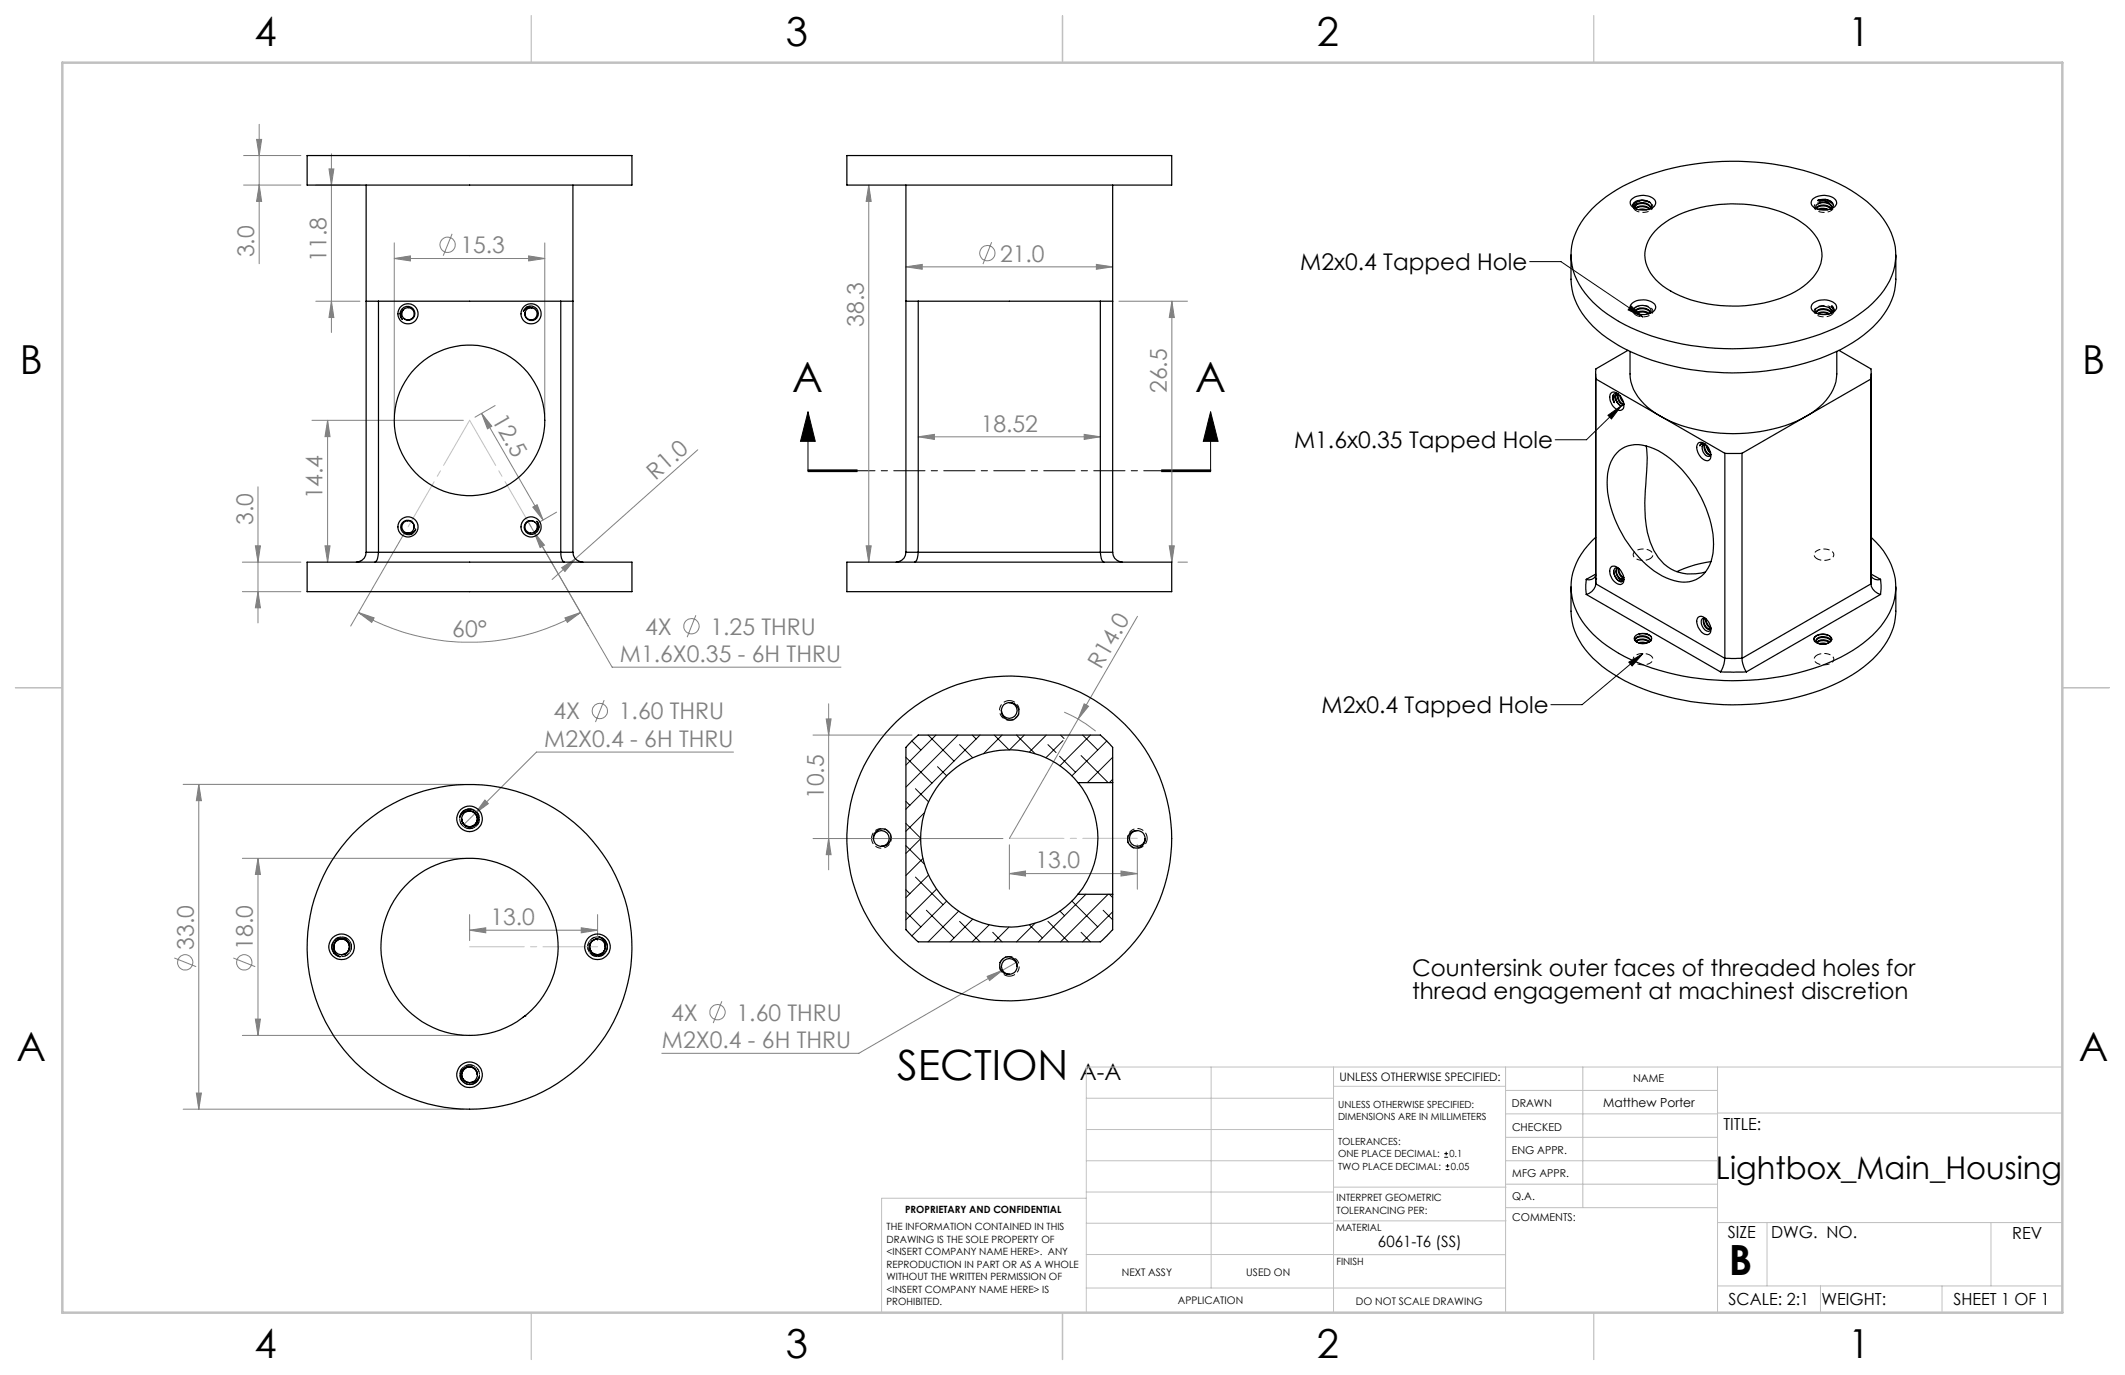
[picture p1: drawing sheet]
<svg xmlns="http://www.w3.org/2000/svg" width="432mm" height="279mm" viewBox="0 0 432 279" stroke-linecap="round" stroke-linejoin="round" font-family="sans-serif">
<g fill="none" stroke="#808080" stroke-width=".2">
<path d="M49.5 37.6h11.6M49.5 31.6h11.6M52.1 28.3h1.1l-.5 3.3zM52.7 25.3v28.3M52.7 37.6l.5 3.3h-1.1zM64.2 37.6h8.9M66.9 34.3h.9l-.5 3.3zM67.3 31.3v36.3M176.5 37.6l.5 3.3h-1zM176.5 37.6v76.6M80.1 52.5l3.3-.5v1zM80.1 49.4v34.7"/>
<path d="M80.1 52.5h30.6M91.9 47.5l-1.8 4.5M107.4 52l3.3 .5-3.3 .5zM110.7 49.4v34.7M184.1 54.2l3.3-.5v1zM184.1 54.2h42M201.5 49.2l-1.8 4.5M222.8 53.7l3.3 .5-3.3 .5zM64.2 61.2h8.9M67.3 61.2l.5 3.3h-.9zM227.4 61.2h13.9M238.1 61.2v53"/>
<path d="M238.1 61.2l.5 3.3h-1zM52.4 98.9v27.7M63.4 85.4h30.8M66.6 85.4v28.8M66.6 85.4l.5 3.3h-1.1zM97.9 84l2 2.6-.8 .5zM97.9 84l12.4 21.7M100.6 82.4l-4.1 2.4M141.8 91.4l-24.9 22.2M186.6 88.8l3.3-.5v1zM186.6 88.8h37M220.3 88.3l3.3 .5-3.3 .5z"/>
<path d="M49.2 114.2h11.9M51.9 110.9h1l-.5 3.3zM66 110.9h1.1l-.5 3.3zM82.3 108.2l-11 19M107.3 106l1.2 2.2M108.3 103l.8-.4 1.2 3.1zM108.5 108.2l15.9 27.4h46.5M108.5 108.2l2.1 2.6-.9 .5zM113.1 104.1l-4.1 2.3M114.1 115.4l2.8-1.8-2.1 2.5zM116.9 113.6l-4.7 4.2M176 110.9h1l-.5 3.3z"/>
<path d="M237.6 110.9h1l-.5 3.3zM239.4 114.2h1.9M49.2 120.2h11.9M52.4 120.2l.5 3.3h-1zM72.8 124.5l3.2 1.1-.5 .9zM72.8 124.5a45.2 45.2 0 0 0 45.2 0M114.8 125.6l3.2-1.1-2.7 2zM141.4 125l-1.8 4.5M231.1 125.2l-12 20.9M37.2 159.4h57M40.4 159.4v66M40.4 159.4l.5 3.3h-1z"/>
<path d="M122.8 142.3l-1.8 4.4M149 152.8h-40l-12.4 12.5M165.2 149.4h20.1M167.9 146.1h1l-.5 3.3zM168.4 143v33.7M216.3 144.7a26.6 26.6 0 0 1 6.3 3.9M219.1 146.1l-14 24.3M220.3 143l.9 .5-2.1 2.6zM49.2 174.4h45M52.4 174.4v36M52.4 174.4l.5 3.3h-1zM96.6 165.3l-2.3 2.2"/>
<path d="M98.5 162.6l.7 .7-2.6 2zM165.2 170.4h38.6M168.4 170.4l.5 3.3h-1zM205.1 177.5l3.3-.5v1zM205.1 171.7v9M205.1 177.5h26M227.8 177l3.3 .5-3.3 .5zM231.1 171.7v9M35.4 194.7l4.5 1.7M47.4 194.7l4.5 1.7M95.4 189l3.3-.5v1zM95.4 185.8v5.3"/>
<path d="M95.4 189h26M118.1 188.5l3.3 .5-3.3 .5zM121.4 185.8v5.3M200.6 198.4l3.1-1.2-2.6 2zM203.7 197.2l-29.2 16.8h-40M206.5 195.6l-2.8 1.6M49.2 210.4h45M51.9 207.1h1l-.5 3.3zM146.7 203.4l-1.8 4.5M37.2 225.4h57M39.9 222.1h1l-.5 3.3z"/>
<circle cx="91" cy="49.7" r="1.55"/>
<circle cx="200.6" cy="51.5" r="1.56"/>
<circle cx="140.5" cy="127.3" r="1.56"/>
<circle cx="121.9" cy="144.5" r="1.55"/>
<circle cx="37.6" cy="195.5" r="1.55"/>
<circle cx="49.6" cy="195.5" r="1.55"/>
<circle cx="145.8" cy="205.7" r="1.56"/>
</g>
<g fill="none" stroke="#000" stroke-width=".2">
<path d="M310.8 53.2h6.4l16.6 11.2M331.4 62.1l2.4 2.3-3-1.4zM164.2 83.7l1.5 6h-3zM164.2 83.7v12h10M164.2 95.8h10zM164.2 95.5h10M236 95.7h10M236 95.5h10M236 95.8h10M246 83.7l1.5 6h-3zM246 83.7v12M326.7 84.4l2.8-2-2.1 2.7z"/>
<path d="M329.5 82.4l-7.1 7h-6.4M331 134.5l2.8-1.7-2.2 2.5zM333.8 132.8l-12.3 10.4h-6.4M293.5 235.2h.8M293.5 234.4h.8M293.8 237.7h.7M293.8 236.9h.7M293.9 234v.8M294.1 236.5v.8"/>
</g>
<path d="M332.4 41.2a2.54 2.54 0 0 1 3.4 .7 1.73 1.73 0 0 1-2.2 1.2 1.37 1.37 0 0 1-1.7-1.4l.5-.5M372 41.2a.94 .94 0 0 1 .6 1.1 .94 .94 0 0 1-1 .7 2.35 2.35 0 0 1-3-.9 1.84 1.84 0 0 1 2.4-1.2l1 .3M332.4 64a.94 .94 0 0 1-.5-1 .94 .94 0 0 1 .9-.8 2.35 2.35 0 0 1 3.1 .9 1.84 1.84 0 0 1-2.4 1.3l-1.1-.4M372 64a2.54 2.54 0 0 1-3.4-.6 1.73 1.73 0 0 1 2.3-1.3 1.37 1.37 0 0 1 1.7 1.4l-.6 .5M335.3 113.5a.94 .94 0 0 0 .5-1 .94 .94 0 0 0-.9-.8 2.35 2.35 0 0 0-3 .9 1.84 1.84 0 0 0 2.3 1.3l1.1-.4M369.2 113.5a2.54 2.54 0 0 0 3.4-.6 1.73 1.73 0 0 0-2.2-1.3 1.37 1.37 0 0 0-1.7 1.4l.5 .5M335.3 133.1a2.54 2.54 0 0 0-3.4 .7 1.73 1.73 0 0 0 2.2 1.3 1.37 1.37 0 0 0 1.7-1.5l-.5-.5M369.2 133.1a.94 .94 0 0 0-.5 1.1 .94 .94 0 0 0 .9 .7 2.35 2.35 0 0 0 3-.9 1.84 1.84 0 0 0-2.3-1.2l-1.1 .3" fill="none" stroke="#000" stroke-width=".2" stroke-dasharray="1.3 .6" stroke-dashoffset=".4" stroke-linecap="butt"/>
<path d="M205.1 142.4a2 2 0 0 0-1.8 2.9 2 2 0 0 0 3.5 .2 2 2 0 0 0-1.5-3.1h-.2M95.4 164.4a2 2 0 0 1 1.8 2.9 2 2 0 0 1-3.4 .2 2 2 0 0 1 1.4-3.1h.2M95.4 168.4a2 2 0 0 0 1.8-3 2 2 0 0 0-3.4-.1 2 2 0 0 0 1.4 3.1h.2M177.1 170.4a2 2 0 0 0 2.9 1.7 2 2 0 0 0 .2-3.4 2 2 0 0 0-3.1 1.5v.2M233.1 170.4a2 2 0 0 0-2.9-1.8 2 2 0 0 0-.2 3.4 2 2 0 0 0 3.1-1.4v-.2M67.4 192.4a2 2 0 0 1 3-1.8 2 2 0 0 1 .1 3.4 2 2 0 0 1-3.1-1.4v-.2M71.4 192.4a2 2 0 0 0-2.9-1.8 2 2 0 0 0-.2 3.4 2 2 0 0 0 3.1-1.4v-.2M119.4 192.4a2 2 0 0 0 3 1.7 2 2 0 0 0 .1-3.4 2 2 0 0 0-3.1 1.5v.2M123.4 192.4a2 2 0 0 1-2.9 1.7 2 2 0 0 1-.2-3.4 2 2 0 0 1 3.1 1.5v.2M205.1 198.4a2 2 0 0 0 1.8-3 2 2 0 0 0-3.5-.2 2 2 0 0 0 1.5 3.1l.2 .1M95.4 216.4a2 2 0 0 0-1.7 2.9 2 2 0 0 0 3.4 .2 2 2 0 0 0-1.5-3.1h-.2M95.4 220.4a2 2 0 0 1-1.7-3 2 2 0 0 1 3.4-.1 2 2 0 0 1-1.5 3.1h-.2" fill="none" stroke="#000" stroke-width=".2" stroke-dasharray="1.3 .6" stroke-dashoffset=".1" stroke-linecap="butt"/>
<path d="M246 95.7h-81.8" fill="none" stroke="#000" stroke-width=".2" stroke-dasharray="6.3 1.3 1.3 1.3" stroke-dashoffset="2.9"/>
<path d="M205.1 170.4h26M95.4 192.4h26" fill="none" stroke="#c0c0c0" stroke-width=".2" stroke-dasharray="15.2 1.3 1.3 1.3" stroke-dashoffset="4.1"/>
<path d="M82.9 107.1l12.5-21.7M107.9 107.1l-12.5-21.7" fill="none" stroke="#c0c0c0" stroke-width=".2" stroke-dasharray="15.2 1.3 1.3 1.3" stroke-dashoffset="4.6"/>
<g fill="none" stroke="#c0c0c0" stroke-width=".2">
<path d="M246.1 216.8v44.9M271 216.8v49.9M305.9 216.8v49.9M321.6 216.8v28.6M349 216.8v49.9M419.1 216.8h-198.4v49.9M220.7 235.9h50.3M220.7 229.5h50.3M220.7 223.2h50.3M271 220.7h34.9M305.9 231.1h43.1M305.9 226.3h43.1"/>
<path d="M305.9 221.6h43.1M305.9 235.9h43.1M349 226.2h70.1M220.7 248.6h50.3M220.7 242.2h50.3M220.7 254.9h50.3M220.7 243.5h-41.6v23.2M271 255h34.9M271 248.1h35M271 241.2h35M305.9 240.6h43.1M306 245.4h43"/>
<path d="M349 248.4h70.1M359.1 248.4v12.9M404.6 248.4v12.9M220.7 261.7h85.2M349 261.3h70.1M369.9 261.3v5.4M394.6 261.3v5.4"/>
</g>
<path d="M108 3.2v9.5M215.9 3.2v9.5M323.8 3.2v9.5M3.1 139.7h9.6M419.1 139.7h9.5M108 266.7v9.6M215.9 266.7v9.6M323.8 266.7v9.6" fill="none" stroke="#c0c0c0" stroke-width=".25"/>
<path d="M12.7 12.7h406.4v254h-406.4z" fill="none" stroke="#c0c0c0" stroke-width=".5"/>
<path d="M246 83.7l1.5 6h-3zM164.2 83.7l1.5 6h-3z" fill="#000"/>
<g fill="#808080">
<path d="M114.1 115.4l2.8-1.8-2.1 2.5z"/>
<path d="M220.3 143l.9 .5-2.1 2.6z"/>
<path d="M108.3 103l.8-.4 1.2 3.1zM97.9 84l2 2.6-.8 .5z"/>
<path d="M72.8 124.5l3.2 1.1-.5 .9zM114.8 125.6l3.2-1.1-2.7 2z"/>
<path d="M95.4 189l3.3-.5v1zM118.1 188.5l3.3 .5-3.3 .5z"/>
<path d="M205.1 177.5l3.3-.5v1zM227.8 177l3.3 .5-3.3 .5z"/>
<path d="M108.5 108.2l1.2 3.1 .9-.5zM80.1 52.5l3.3-.5v1zM107.4 52l3.3 .5-3.3 .5zM184.1 54.2l3.3-.5v1zM222.8 53.7l3.3 .5-3.3 .5zM186.6 88.8l3.3-.5v1zM220.3 88.3l3.3 .5-3.3 .5zM98.5 162.6l-1.9 2.7 2.6-2zM200.6 198.4l.5 .8 2.6-2z"/>
<path d="M167.9 146.1h1l-.5 3.3zM168.4 170.4l.5 3.3h-1z"/>
<path d="M51.9 110.9h1l-.5 3.3zM52.4 120.2l.5 3.3h-1zM66.9 34.3h.9l-.5 3.3zM67.3 61.2l.5 3.3h-.9zM52.1 28.3h1.1l-.5 3.3zM52.7 37.6l.5 3.3h-1.1zM66.6 85.4l.5 3.3h-1.1zM66 110.9h1.1l-.5 3.3zM238.1 61.2l.5 3.3h-1zM237.6 110.9h1l-.5 3.3zM176.5 37.6l.5 3.3h-1zM176 110.9h1l-.5 3.3zM40.4 159.4l.5 3.3h-1zM39.9 222.1h1l-.5 3.3zM52.4 174.4l.5 3.3h-1zM51.9 207.1h1l-.5 3.3z"/>
</g>
<path d="M331.4 62.1l2.4 2.3-3-1.4zM331 134.5l2.8-1.7-2.2 2.5zM326.7 84.4l2.8-2-2.1 2.7z" fill="#000"/>
<g fill="none" stroke="#000" stroke-width=".25">
<path d="M62.4 31.6h66v6h-66zM74.4 37.6v74.6M116.4 37.6v74.6M172.1 31.6h66v6h-66zM184.1 37.6v74.6M226.1 37.6v74.6M319.2 51.8v4.9a14 14 0 0 0 5.4 10.4 38.7 38.7 0 0 0 20.6 8.2 52.2 52.2 0 0 0 28.8-4.3 22.6 22.6 0 0 0 10-9.1 11.6 11.6 0 0 0 1.2-5.2v-4.9M323.5 42.5a32.2 32.2 0 0 1 14.8-8 54 54 0 0 1 34.1 2.2 22.7 22.7 0 0 1 11.4 9.6 12.1 12.1 0 0 1-2.4 14.4 30.6 30.6 0 0 1-14.5 8.2 53 53 0 0 1-35.5-2.3 23.1 23.1 0 0 1-10.5-8.8 11.9 11.9 0 0 1 1.8-14.4zM331.6 40.5a3.5 3.5 0 0 1 4.8 .4 1.37 1.37 0 0 1-1.3 1.6 3.3 3.3 0 0 1-3.8-.9 .91 .91 0 0 1 .3-1.1zM332.2 42.1a1.91 1.91 0 0 1 2.8-.4l.4 .6M332.4 42.3a2.24 2.24 0 0 1 2.8 .1M332.4 42.4a2.18 2.18 0 0 1 2.7 .1"/>
<path d="M332.7 41.4l-.6 .3-.1 .2 .2 .5-.2-.3a.64 .64 0 0 1 0-.9 2.58 2.58 0 0 1 3.6 .3 .92 .92 0 0 1-.5 1.1M332.7 41.4l-.4 .4 .2 .7M332.7 41.4a1.93 1.93 0 0 1 2.8 .9M333 42.6a2.02 2.02 0 0 1 1.5 .1M335.3 41.1a2.89 2.89 0 0 0-3.3 .2l-.2 .4M336.3 47a19.5 19.5 0 0 1 11.7-5.3 27.5 27.5 0 0 1 17.4 3 8.8 8.8 0 0 1 4.8 7.4 9 9 0 0 1-4.6 6.7 27.8 27.8 0 0 1-19.7 2.7 17.8 17.8 0 0 1-10-5.3 6.6 6.6 0 0 1 .4-9.2zM368.3 40.5a3.5 3.5 0 0 1 4.8 .4 1.54 1.54 0 0 1-1.7 1.7 3.2 3.2 0 0 1-3.3-1 1.07 1.07 0 0 1 .2-1.1zM369.1 42.4a2.05 2.05 0 0 1 2.9 0M369.4 40.7a2.86 2.86 0 0 1 2.4 .7M369.4 40.7a2.86 2.86 0 0 1 3 .5 .87 .87 0 0 1-.3 1.2M369.4 40.7a3.1 3.1 0 0 1 3 .6M369.5 42.5a2.08 2.08 0 0 1 2.1 .1"/>
<path d="M369.5 41.4a2.4 2.4 0 0 1 2.3 0M369.5 41.4l-.5 .4 .1 .6M369.5 41.4a1.91 1.91 0 0 1 2.7 .9M369.7 42.6a1.99 1.99 0 0 1 1.6 .1M371.8 41.4l.3 .3 .1 .4-.1 .3a1.99 1.99 0 0 0-3-.1M74.4 61.2h2.5M76.9 61.2h37M76.9 61.2v51M81.7 62.8a1.43 1.43 0 0 1 2.4 .2 1.43 1.43 0 0 1-1.3 2.1 1.28 1.28 0 0 1-.9-2.1 1.4 1.4 0 0 0-.2 1.9l-.3-.6a1.53 1.53 0 0 1 .3-1.5zM81.9 63a1.25 1.25 0 0 1 1.8-.2 1.25 1.25 0 0 1 .2 1.8 1.25 1.25 0 0 1-1.8 .1M82.9 62.5h.1M83.5 64.9h.1"/>
<path d="M106.9 62.5a1.5 1.5 0 0 1 2.4 .6 1.5 1.5 0 0 1-1.5 2 1.3 1.3 0 0 1-1.1-1.4 1.3 1.3 0 0 1 1.4-1.2 1.36 1.36 0 0 0-1.7 .8zM107.6 62.5h.5M108.1 62.5a1.25 1.25 0 0 1 1.1 1.4 1.25 1.25 0 0 1-1.4 1.1 1.25 1.25 0 0 1-1.1-1.4M108.2 65h-.2M113.9 61.2h2.5M113.9 61.2v51M184.1 61.2h2.5M186.6 61.2h37M186.6 61.2v51M223.6 61.2h2.5M223.6 61.2v51M324.2 76l.1 42.6"/>
<path d="M327.4 79.9a1.57 1.57 0 0 1 2.1 1 1.73 1.73 0 0 1 0 2.4 2.16 2.16 0 0 1-2.3-1.8l-.1-1.1zM328.7 80a.88 .88 0 0 0-1 .4 .88 .88 0 0 0 .1 1l.2 .4M330.8 71.2l-6.5 3.8v2l26.2 15.1M331.2 71.4v4.6a10 10 0 0 0 5.2 8 31.1 31.1 0 0 0 18.6 4 29.2 29.2 0 0 0 12.1-3.4M331.6 61.7a3.5 3.5 0 0 1 4.8 .4 1.37 1.37 0 0 1-1.3 1.6 3.2 3.2 0 0 1-3.8-.9 .87 .87 0 0 1 .3-1.1zM332.2 63.5a1.55 1.55 0 0 1 2.2-.7l.6 .3 .4 .4M332.3 63.6l-.4-.5a1.79 1.79 0 0 1 2.5-.9 .96 .96 0 0 1 .9 1.4M332.4 63.6a2.22 2.22 0 0 1 2.7 .1M332.5 63.7a2.42 2.42 0 0 1 2.5 0M335.4 63.5a2.03 2.03 0 0 0-3-.5l-.2 .3 .2 .3M368.3 61.7a3.5 3.5 0 0 1 4.8 .4 1.58 1.58 0 0 1-1.7 1.8 3.1 3.1 0 0 1-3.3-1.1 1.03 1.03 0 0 1 .2-1.1zM369.3 63.7a2.23 2.23 0 0 1 2.5 0"/>
<path d="M369.5 63.7a2.31 2.31 0 0 1 2.1 .1M371.8 62.6l.4 .5-.2 .6M371.8 62.6a2.47 2.47 0 0 0-2.9 .2l-.1 .3 .3 .5M371.8 62.6l.4 .7M372.1 63.5a2 2 0 0 0-3-.3l-.1 .4a1.96 1.96 0 0 1 3.1 0M372.3 62.2a1.05 1.05 0 0 1-.2 1.4M372.3 62.2l.2 .2a.78 .78 0 0 1-.3 1.2M372.3 62.2l.3 .8M373.2 71.4v4.6a9.6 9.6 0 0 1-4.3 7.4l-1.8 1.2M373.7 71.2l6.5 3.8v2M380.2 77l-13.1 7.6M380.2 77v41.6"/>
<path d="M380.2 76v42.6M327.9 80.2a1.87 1.87 0 0 0 .1 1.6M328.3 80.9l.1 .4 .7 1M328.4 80.2a1.24 1.24 0 0 0-.4 1.6M328.4 80.2a1.26 1.26 0 0 0 .1 1.5M328.4 80.2l.4-.2a1.64 1.64 0 0 0 1.1 2.2l.1-.1M328.5 80.1l-.2 .5 .2 1.1M328.9 80.1a1.71 1.71 0 0 0 1.1 2l-.2 .2a.91 .91 0 0 1-1.3-.6M329 91.5a6.5 6.5 0 0 1 7.1-.3 22.2 22.2 0 0 1 10.6 12.1 16.6 16.6 0 0 1 1 10.8 5.8 5.8 0 0 1-8.3 3.7 19.5 19.5 0 0 1-9.8-9.3 19.5 19.5 0 0 1-2.8-13.1 6.9 6.9 0 0 1 2.2-3.9zM329.2 80.4l.3 .9 .4 .4M334.5 90.6a27.5 27.5 0 0 1-.1 7.8 30.4 30.4 0 0 0 .9 11.7 8.7 8.7 0 0 0 7.5 6.5h1.8l1.9-.4M345.1 90.1a1.62 1.62 0 0 1 2.1 1 1.88 1.88 0 0 1 0 2.5 2.48 2.48 0 0 1-2.4-2.7z"/>
<path d="M345.8 90.1l-.4 .5M345.9 90.7a1.79 1.79 0 0 0 1.3 2h.3l.1-.3M346.2 90.3l-.3 .4M346.4 90.2l-.6-.1-.4 .5M346.4 90.3a1.56 1.56 0 0 0 1.1 2.1l.1-.1M346.5 90.2a.97 .97 0 0 0-1.1 .4M346.5 90.3a1.59 1.59 0 0 0 1.1 2.1M346.5 90.3h-.4l-.2 .4M346.7 90.5a1.9 1.9 0 0 0 .9 1.5M346.9 90.7l.3 .8 .3 .4M350.5 92.1h3.5M350.5 92.1v41.7"/>
<path d="M354 92.1v41.7M367.1 84.6l-13.1 7.5M62.4 114.2h66v6h-66zM74.4 112.2a1.99 1.99 0 0 1-2 2M74.4 112.2h2.5M76.9 112.2a2.4 2.4 0 0 1-.7 2M76.9 112.2h37M81.7 106.2a1.33 1.33 0 0 1 2.3 .2 1.33 1.33 0 0 1-1.3 1.9 1.43 1.43 0 0 0 1.8-.8 1.54 1.54 0 0 1-2.2 1 1.54 1.54 0 0 1-.6-2.3zM82.4 108.2l.4 .1M82.8 105.8h.1M84.1 107.2a1.24 1.24 0 0 0-1-1.4 1.24 1.24 0 0 0-1.4 1.1 1.24 1.24 0 0 0 1 1.4M106.8 106.3a1.31 1.31 0 0 1 1.8-.3 1.31 1.31 0 0 1 .3 1.8 1.44 1.44 0 0 0 .2-1.9 1.51 1.51 0 0 1-.6 2.6 1.51 1.51 0 0 1-1.9-1.8z"/>
<path d="M107.8 108.3h.1M108.8 106.2a1.24 1.24 0 0 0-1.8 .1 1.24 1.24 0 0 0 .1 1.8 1.24 1.24 0 0 0 1.8-.3M108.9 107.8l-.3 .3M113.9 112.2a2.26 2.26 0 0 0 .8 2M113.9 112.2h2.5M116.4 112.2a2.05 2.05 0 0 0 2 2M172.1 114.2h66v6h-66zM184.1 112.2h2.5M184.1 112.2a1.99 1.99 0 0 1-2 2M186.6 112.2a2.4 2.4 0 0 1-.8 2M186.6 112.2h37M223.6 112.2a2.4 2.4 0 0 0 .7 2"/>
<path d="M223.6 112.2h2.5M226.1 112.2a1.99 1.99 0 0 0 2 2M319.2 119.3v4.9a13.8 13.8 0 0 0 5.4 10.3 37.9 37.9 0 0 0 18.9 8.1 52.3 52.3 0 0 0 30.5-4.1 20.7 20.7 0 0 0 10.4-10.1 11.3 11.3 0 0 0 .8-4.2v-4.9M322.3 117.7l-.1 1.2 .1 1.9M324.2 109.2a13.4 13.4 0 0 0-4.9 11.2 15.6 15.6 0 0 0 7.3 10.9 42.8 42.8 0 0 0 22 6.9 48 48 0 0 0 27.8-6 18.7 18.7 0 0 0 8.3-9.6 12.9 12.9 0 0 0-4.5-13.4M324.2 117.6h.1M324.2 116.9a1.41 1.41 0 0 1-1.9 .8M324.2 117.6l.1 1M324.2 116.7l-1.9 1M324.3 118.6a2.56 2.56 0 0 1-2 2.2M324.3 118.6l26.2 15.2M327.4 115.2a1.57 1.57 0 0 1 2.1 1l.5 1.2a.96 .96 0 0 1-.3 1.2 .96 .96 0 0 1-1.3-.1 2.53 2.53 0 0 1-1-3.3z"/>
<path d="M327.9 116a2.37 2.37 0 0 0 1.5 2.2l.3-.1M328.8 115.4h-.4a1.04 1.04 0 0 0-.3 1.7 1.55 1.55 0 0 0 1.5 1.1l.4-.4-.3 .2-.2-.1-.5-.4M328.9 115.5a1.74 1.74 0 0 0 1 1.9M329 115.6a2.02 2.02 0 0 0 1 1.8l-.5 .3-.5-.2M329 117.5a1.41 1.41 0 0 1-.3-2.1 1.54 1.54 0 0 0 .9 2.3l.2-.1M347.7 114.1l-3.3 .7-3.7 1.4M380.2 118.6a2.56 2.56 0 0 0 1.9 2.2M380.2 118.6l-26.2 15.2M380.2 116.9a1.41 1.41 0 0 0 1.9 .8M380.2 116.7l1.9 1M382.1 117.7l.1 1.2-.1 1.9M322.3 120.8l27.3 15.7"/>
<path d="M332.2 130.1a1.91 1.91 0 0 1 3.1 0l.1 .1M332.4 130.3a2.2 2.2 0 0 1 2.8 .1M332.5 130.4a2.23 2.23 0 0 1 2.6 .1M333 130.6a2.2 2.2 0 0 1 1.6 .1M333.1 128.8h.2a1.96 1.96 0 0 1 2.3 .9 1.83 1.83 0 0 1-2.1 1.1l-.8-.3M333.1 128.8a1.05 1.05 0 0 0-1 1.2l.6 .5M333.1 128.8a2.75 2.75 0 0 1 2.4 .6M333.2 130.7h1.1M335.5 130.3a1.97 1.97 0 0 0-3.1-.7l-.2 .4 .2 .3 .3 .2M345.1 125.4a1.14 1.14 0 0 1 1.6 .4 2.48 2.48 0 0 1 .7 3 1.5 1.5 0 0 1-2.1-1l-.5-1.5zM346.3 125.6a1.58 1.58 0 0 0 1 2.3M346.4 125.6a1.59 1.59 0 0 0 1 2.2h.1"/>
<path d="M346.5 125.6h-.3a1.32 1.32 0 0 0-.1 2.1 .85 .85 0 0 0 1.5 .3v-.2M346.6 125.7a1.78 1.78 0 0 0 1 1.9M346.7 125.8a1.82 1.82 0 0 0 .9 1.7M347.5 127.8h-.1M347.6 127.7l-.1 .1M347.6 127.6l-.1 .2M349.6 136.5h5.3M350.5 133.8h3.5M350.5 133.8l-.2 1.1-.7 1.6M354 133.8l.2 1.1 .7 1.6M369 130.2a1.9 1.9 0 0 1 3.1 0M369.1 130.5a2.18 2.18 0 0 1 2.7 0"/>
<path d="M369.3 130.5a2.27 2.27 0 0 1 2.5 0M369.7 130.8l.9-.1 .6 .1M371.5 129.1a2.86 2.86 0 0 0-2.8 .4l-.1 .4M371.8 129.2a2.47 2.47 0 0 0-3.2 .4l.1 .6a2.44 2.44 0 0 0 3.1 .3M371.8 129.2a.69 .69 0 0 1 .4 .7 .69 .69 0 0 1-.4 .6M371.8 129.2l.4 .8M372.1 130.1a2.04 2.04 0 0 0-3-.3l-.1 .3a1.9 1.9 0 0 0 2.8 .4M382.1 120.8l-27.2 15.7M205.1 142.8a1.6 1.6 0 0 1 1.6 1.6 1.6 1.6 0 0 1-1.6 1.6 1.6 1.6 0 0 1-1.6-1.6M205.1 142.8a1.78 1.78 0 0 1 1.9 1.7 1.78 1.78 0 0 1-1.8 1.8 1.78 1.78 0 0 1-1.7-1.9M205.1 142.8a1.57 1.57 0 0 0-1.6 1.6M219.1 159a17.9 17.9 0 0 1-.1 22.7"/>
<path d="M226.1 159v22.7M226.1 159v-7.1l-2.5-2.5h-37l-2.5 2.5v37l2.5 2.5h37l2.5-2.5v-7.2M226.1 159h-7.1a18 18 0 0 0-26.2-1.8 18 18 0 0 0 0 26.3 18 18 0 0 0 26.2-1.8M95.4 164.8l-.6 .1M95.4 164.8a1.89 1.89 0 0 0-2 1.3 1.93 1.93 0 0 1 2.7-1.5 1.93 1.93 0 0 1 .6 3.1 1.72 1.72 0 0 1-1.9 .3 1.72 1.72 0 0 1-1-1.6M95.4 164.8a1.63 1.63 0 0 0-1.6 1.6M95.4 164.8a1.6 1.6 0 0 1 1.6 1.6 1.6 1.6 0 0 1-1.6 1.6 1.6 1.6 0 0 1-1.6-1.6M177.5 170.4a1.6 1.6 0 0 1 1.6-1.6 1.6 1.6 0 0 1 1.6 1.6 1.6 1.6 0 0 1-1.6 1.6M177.5 170.4a1.78 1.78 0 0 1 1.7-2 1.78 1.78 0 0 1 1.8 1.9 1.78 1.78 0 0 1-1.9 1.7M177.5 170.4a1.57 1.57 0 0 0 1.6 1.6M231.1 168.8a1.6 1.6 0 0 0-1.6 1.6 1.6 1.6 0 0 0 1.6 1.6 1.6 1.6 0 0 0 1.6-1.6M231.1 168.8a1.78 1.78 0 0 0-2 1.7 1.78 1.78 0 0 0 1.9 1.8 1.78 1.78 0 0 0 1.7-1.9"/>
<path d="M231.1 168.8a1.57 1.57 0 0 1 1.6 1.6M67.8 192.4a1.85 1.85 0 0 0 1.3 2 1.91 1.91 0 0 1-1.4-3 1.91 1.91 0 0 1 3.3 .2 1.7 1.7 0 0 1-1.6 2.4M67.8 192.4a1.57 1.57 0 0 0 1.6 1.6M67.8 192.4a1.6 1.6 0 0 1 1.6-1.6 1.6 1.6 0 0 1 1.6 1.6 1.6 1.6 0 0 1-1.6 1.6M67.8 192.4l.1 .6M121.4 190.8a1.78 1.78 0 0 0-1.5 2.6 1.78 1.78 0 0 0 3 .2 1.93 1.93 0 0 0-1.2-3.2 1.84 1.84 0 0 1 1.3 2M121.4 190.8a1.63 1.63 0 0 1 1.6 1.6M121.4 190.8a1.61 1.61 0 0 0-1.6 1.6 1.61 1.61 0 0 0 1.6 1.6 1.61 1.61 0 0 0 1.6-1.6M122.9 191.8l.1 .6M206.7 196.4a1.6 1.6 0 0 0-1.6-1.6 1.6 1.6 0 0 0-1.6 1.6 1.6 1.6 0 0 0 1.6 1.6M206.7 196.4a1.78 1.78 0 0 0-1.7-2 1.78 1.78 0 0 0-1.9 1.9 1.78 1.78 0 0 0 2 1.7M206.7 196.4a1.57 1.57 0 0 1-1.6 1.6"/>
<path d="M219 181.7h7.1M96 219.9l-.5 .1M97 218.4a1.77 1.77 0 0 0-2.6-1.5 1.77 1.77 0 0 0-.1 3.1 1.97 1.97 0 0 0 3.1-1.3 1.84 1.84 0 0 1-2 1.3M97 218.4a1.57 1.57 0 0 1-1.6 1.6M97 218.4a1.59 1.59 0 0 0-1.6-1.6 1.59 1.59 0 0 0-1.6 1.6 1.59 1.59 0 0 0 1.6 1.6M106.3 206.7h.1M106.6 206.4h.1"/>
<circle cx="82.9" cy="63.8" r="2.05"/>
<circle cx="107.9" cy="63.8" r="2.05"/>
<circle cx="95.4" cy="85.4" r="15.3"/>
<circle cx="82.9" cy="107.1" r="2.04"/>
<circle cx="107.9" cy="107.1" r="2.04"/>
<circle cx="95.4" cy="166.4" r="2.59"/>
<circle cx="205.1" cy="170.4" r="33"/>
<circle cx="69.4" cy="192.4" r="2.59"/>
<circle cx="95.4" cy="192.4" r="18"/>
<circle cx="95.4" cy="192.4" r="33"/>
<circle cx="121.4" cy="192.4" r="2.59"/>
<circle cx="95.4" cy="218.4" r="2.59"/>
</g>
<g fill="none" stroke="#000" stroke-width=".2">
<path d="M184.1 153.9l5.3 5.2M185.3 150.6l1.8 1.8M188.6 149.4l5.3 5.3M190.2 149.4l-6.1 6.1M190.5 155.8l1.9 1.9M194.7 149.4l-10.6 10.5M195 151.3l2.7 2.7M197.6 149.4l.8 .8M199.1 149.4l-15 15M202 149.4l3 3M203.6 149.4l-3.8 3.7M206.6 149.4l3.7 3.7"/>
<path d="M208.1 149.4l-3 3M212.6 149.4l-3.4 3.4M212.9 151.3l1.7 1.6M215.3 153.7l3.2 3.2M215.5 149.4l.7 .7M216 150.5l-3.5 3.5M219.7 153.5l5.5 5.5M220 149.4l3.1 3M221.6 149.4l-6.2 6.2M224.9 150.6l-7.1 7.1M226.1 153.9l-5.2 5.1M226.1 158.4l-.7 .6"/>
<path d="M184.1 171.8l3.8 3.8M184.1 167.3l3 3M184.1 162.8l.8 .9M186 178.2l5.6 5.6M186 160.3l2.7 2.6M187.1 170.4l-3 3M187.5 174.4l-3.4 3.5M187.9 165.1l-3.8 3.8M188.7 177.8l-4.6 4.6M184.1 185.3l3 3M184.1 180.8l.8 .8M188.2 185l5.7 5.6"/>
<path d="M190.3 180.7l-6.2 6.2M192.4 183.1l-7.1 7.1M194.8 185.1l-6.2 6.3M195 187.2l4.1 4.2M197.7 186.8l-4.6 4.6M201 187.9l-3.4 3.5M201.7 189.4l1.9 2M205 188.4l-3 3M209.2 187.9l2.6 2.7M210.3 187.6l-3.7 3.8M212.9 187.2l4.2 4.2M215.4 185.1l.9 1"/>
<path d="M217.8 183.1l5.3 5.2M219.7 189.4l1.9 2M220.7 181.7l-9.7 9.7M224.2 185l1.9 1.9M225.2 181.7l-9.7 9.7M225.4 181.7l.7 .7M226.1 185.3l-6.1 6.1"/>
</g>
<g font-size="8.5">
<text x="161" y="79.7">A</text>
<text x="242.8" y="79.7">A</text>
<text x="182.3" y="219.5">SECTION</text>
<text x="351.3" y="259">B</text>
</g>
<g font-size="8.1">
<text x="51.7" y="9.3">4</text>
<text x="159.7" y="9.3">3</text>
<text x="267.6" y="9.3">2</text>
<text x="375.6" y="9.3">1</text>
<text x="4" y="76">B</text>
<text x="423.1" y="76">B</text>
<text x="3.3" y="215.7">A</text>
<text x="422.4" y="215.7">A</text>
<text x="51.7" y="276">4</text>
<text x="159.7" y="276">3</text>
<text x="267.6" y="276">2</text>
<text x="375.6" y="276">1</text>
</g>
<text font-size="6.3" x="348.7" y="239.6">Lightbox_Main_Housing</text>
<g font-size="4.7" fill="#808080">
<text x="51.7" y="52.3" transform="rotate(-90 51.7 52.3)">3.0</text>
<text x="66.3" y="53.1" transform="rotate(-90 66.3 53.1)">11.8</text>
<text x="93.5" y="51.4">15.3</text>
<text x="203.2" y="53.1">21.0</text>
<text x="175.5" y="66.4" transform="rotate(-90 175.5 66.4)">38.3</text>
<text x="237.1" y="79.9" transform="rotate(-90 237.1 79.9)">26.5</text>
<text x="99.9" y="85.4" transform="rotate(60 99.9 85.4)">12.5</text>
<text x="199.3" y="87.7">18.52</text>
<text x="65.6" y="101.5" transform="rotate(-90 65.6 101.5)">14.4</text>
<text x="133.2" y="97.7" transform="rotate(-42 133.2 97.7)">R1.0</text>
<text x="51.4" y="106.7" transform="rotate(-90 51.4 106.7)">3.0</text>
<text x="91.9" y="129.5">60°</text>
<text x="131.1" y="128.9">4X</text>
<text x="144.4" y="128.9">1.25 THRU</text>
<text x="126" y="134.6">M1.6X0.35 - 6H THRU</text>
<text x="223.7" y="136.1" transform="rotate(-60 223.7 136.1)">R14.0</text>
<text x="112.5" y="146.2">4X</text>
<text x="125.8" y="146.2">1.60 THRU</text>
<text x="110.6" y="151.8">M2X0.4 - 6H THRU</text>
<text x="167.4" y="162.4" transform="rotate(-90 167.4 162.4)">10.5</text>
<text x="210.4" y="176.5">13.0</text>
<text x="99.7" y="188">13.0</text>
<text x="39.4" y="193" transform="rotate(-90 39.4 193)">33.0</text>
<text x="51.4" y="193" transform="rotate(-90 51.4 193)">18.0</text>
<text x="136.4" y="207.4">4X</text>
<text x="149.7" y="207.4">1.60 THRU</text>
<text x="134.5" y="213">M2X0.4 - 6H THRU</text>
</g>
<g font-size="4.7">
<text x="264.2" y="54.9">M2x0.4 Tapped Hole</text>
<text x="263" y="91.1">M1.6x0.35 Tapped Hole</text>
<text x="268.5" y="144.9">M2x0.4 Tapped Hole</text>
<text x="286.9" y="198.4">Countersink outer faces of threaded holes for</text>
<text x="286.9" y="202.9">thread engagement at machinest discretion</text>
<text x="219.4" y="219.5">A-A</text>
</g>
<g font-size="3.4">
<text x="350.2" y="229.5">TITLE:</text>
<text x="351.1" y="251.6">SIZE</text>
<text x="359.9" y="251.6">DWG. NO.</text>
<text x="408.9" y="251.7">REV</text>
<text x="351.2" y="265.2">SCALE: 2:1</text>
<text x="370.1" y="265.3">WEIGHT:</text>
<text x="396.9" y="265.2">SHEET 1 OF 1</text>
</g>
<text font-size="3.2" x="280" y="253.3">6061-T6 (SS)</text>
<text font-size="2.5" x="325.8" y="224.9">Matthew Porter</text>
<text font-size="2.4" x="272.2" y="219.7">UNLESS OTHERWISE SPECIFIED:</text>
<g font-size="2.2">
<text x="331.8" y="219.9">NAME</text>
<text x="307.2" y="224.9">DRAWN</text>
<text x="307.3" y="229.8">CHECKED</text>
<text x="307.2" y="234.5">ENG APPR.</text>
<text x="307.3" y="239.2">MFG APPR.</text>
<text x="307.3" y="243.9">Q.A.</text>
<text x="307.3" y="248.1">COMMENTS:</text>
</g>
<g font-size="2.1">
<text x="227.9" y="259.2">NEXT ASSY</text>
<text x="253.3" y="259.2">USED ON</text>
<text x="239.3" y="265">APPLICATION</text>
<text x="275.5" y="265.1">DO NOT SCALE DRAWING</text>
</g>
<g font-size="2">
<text x="271.9" y="225.1">UNLESS OTHERWISE SPECIFIED:</text>
<text x="271.9" y="227.6">DIMENSIONS ARE IN MILLIMETERS</text>
<text x="271.9" y="232.6">TOLERANCES:</text>
<text x="271.9" y="237.6">TWO PLACE DECIMAL:</text>
<text x="271.9" y="235.1">ONE PLACE DECIMAL:</text>
<text x="294.5" y="235.1">0.1</text>
<text x="294.8" y="237.6">0.05</text>
<text x="271.6" y="244.1">INTERPRET GEOMETRIC</text>
<text x="180.2" y="250">THE INFORMATION CONTAINED IN THIS</text>
<text x="183.9" y="246.4">PROPRIETARY AND CONFIDENTIAL</text>
<text x="271.5" y="250.2">MATERIAL</text>
<text x="271.6" y="246.6">TOLERANCING PER:</text>
<text x="180.2" y="252.5">DRAWING IS THE SOLE PROPERTY OF</text>
<text x="180.2" y="255.1">&lt;INSERT COMPANY NAME HERE&gt;. ANY</text>
<text x="180.2" y="257.6">REPRODUCTION IN PART OR AS A WHOLE</text>
<text x="271.5" y="257">FINISH</text>
<text x="180.2" y="260.1">WITHOUT THE WRITTEN PERMISSION OF</text>
<text x="180.2" y="262.6">&lt;INSERT COMPANY NAME HERE&gt; IS</text>
<text x="180.2" y="265.2">PROHIBITED.</text>
</g>
</svg>
